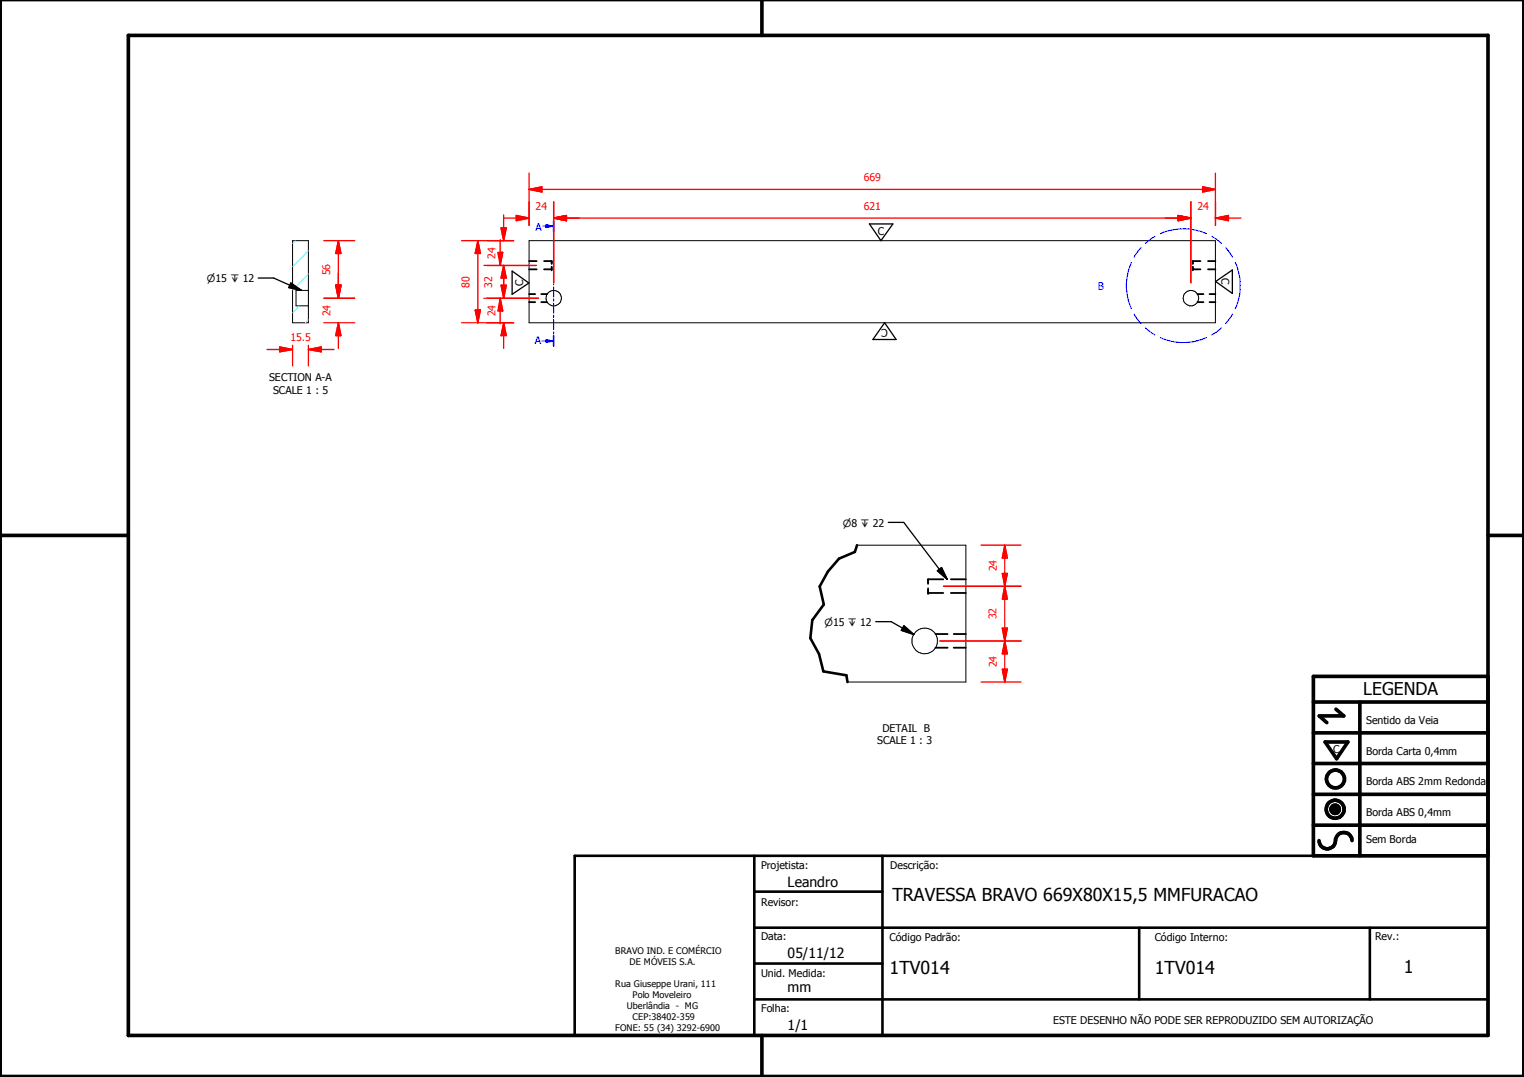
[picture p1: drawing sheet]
<svg xmlns="http://www.w3.org/2000/svg" width="297mm" height="210mm" viewBox="0 0 297 210" stroke-linecap="round" stroke-linejoin="round" font-family="sans-serif">
<g fill="none" stroke="#000" stroke-width=".35">
<path d="M103.1 57.3h1.2M103.1 58.9h1.2M103.1 50.9h1.5M103.1 52.5h1.5M105.5 57.3h1.1M105.5 58.9h1.1M106 50.9h1.5v.5M107.5 52v.5h-1.5M232.5 52v.5h1.5M233.4 57.3h1.2M233.4 58.9h1.2M234 50.9h-1.5v.5"/>
<path d="M235.5 50.9h1.4M235.5 52.5h1.4M235.8 57.3h1.1M235.8 58.9h1.1M180.9 114.7v.9h3M183.9 112.9h-3v.9M185.3 112.9h3M185.3 115.6h3M182.3 123.6h2.4M182.3 126.2h2.4M185.9 123.6h2.4M185.9 126.2h2.4"/>
</g>
<g fill="#000">
<circle cx="107.5" cy="52.5" r=".18"/>
<circle cx="232.5" cy="52.5" r=".18"/>
<circle cx="180.9" cy="115.6" r=".18"/>
</g>
<g fill="none" stroke="#000" stroke-width=".19">
<path d="M57 46.9h3.1v16h-3.1zM60.1 59.6h.1M60.1 56.6h-2.4v3h2.4M103.1 46.9h133.8v16h-133.8zM167 106.3h21.3v26.6h-23.1M259.4 157.6l1.6 .1zM259.4 157.7l1.6 .1zM259.4 157.8l1.6 .1zM259.4 157.9h1.6v.1zM259.4 157.9l1.6 .1h-1.5zM259.4 157.6h1.6zM259.5 158h1.5z"/>
<path d="M259.5 158l1.4 .1zM259.5 157.5l1.5 .1zM259.5 158.1h1.4zM259.5 157.4l1.5 .1zM259.5 158.1l1.4 .1zM259.5 157.3l1.4 .1zM259.6 158.2h1.3zM259.6 158.2h1.2zM259.6 157.2l1.3 .1zM259.6 158.2l1.2 .1zM259.6 157.2h1.3zM259.7 158.3h1.1z"/>
<path d="M259.7 158.3l1 .1zM259.7 157.1l1.1 .1zM259.7 157.1h1.1zM259.8 158.4h.9zM259.8 158.4h.8zM259.8 157.1h1zM259.8 157.1h.9zM259.8 158.4l.8 .1zM259.8 157l.9 .1zM259.8 157h.8zM259.9 158.5h.7zM259.9 158.5h.6z"/>
<path d="M259.9 157h.7zM260 158.5h.5zM260 158.5h.4zM260 157h.6zM260.1 158.5h.3zM260.1 158.5h.2zM260.1 156.9l.4 .1zM260.1 156.9h.3zM260.1 156.9h.2z"/>
<circle cx="107.9" cy="58.1" r="1.51"/>
<circle cx="232.1" cy="58.1" r="1.49"/>
<circle cx="180.2" cy="124.9" r="2.51"/>
</g>
<path d="M167 106.3l-.4 1.3-3.1 1.3-2.1 2.5-1.6 2.9 .8 3.5-2.3 3.1-.4 3.5 1.7 3.1 .9 3.4 4.5 .7 .2 1.3M112 166.8h178v35h-178zM147 173.8h25M147 166.8v35M172 166.8v35M147 194.8h143M147 180.8h143M147 187.8h25M222 180.8v14M267 180.8v14" fill="none" stroke="#000" stroke-width=".51"/>
<g fill="#000">
<path d="M259.4 157.6h1.6zM259.5 157.5l1.5 .1zM259.5 157.4l1.5 .1zM259.5 157.3l1.4 .1zM259.6 157.2l1.3 .1zM259.6 157.2h1.3zM259.7 157.1l1.1 .1zM259.7 157.1h1.1zM259.8 157.1h1zM259.8 157.1h.9zM259.8 157l.9 .1zM259.8 157h.8z"/>
<path d="M259.9 157h.7zM260 157h.6zM260.1 156.9l.4 .1zM260.1 156.9h.3zM260.1 156.9h.2zM260.1 158.5h.2zM260 158.5h.4zM260.1 158.5h.3zM259.9 158.5h.6zM260 158.5h.5zM259.8 158.4l.8 .1zM259.9 158.5h.7z"/>
<path d="M259.8 158.4h.8zM259.7 158.3l1 .1zM259.8 158.4h.9zM259.6 158.2l1.2 .1zM259.7 158.3h1.1zM259.6 158.2h1.2zM259.5 158.1l1.4 .1zM259.6 158.2h1.3zM259.5 158l1.4 .1zM259.5 158.1h1.4zM259.4 157.9l1.6 .1h-1.5zM259.5 158h1.5z"/>
<path d="M259.4 157.6l1.6 .1zM259.4 157.7l1.6 .1zM259.4 157.8l1.6 .1zM259.4 157.9h1.6v.1z"/>
</g>
<g fill="none" stroke="#000" stroke-width=".71">
<path d="M148.5 0v6.9M297 -.1v209.9h-297v-209.9M25 6.9h265v194.9h-265zM0 104.4h25M290 104.4h7M256 136.8h34M260.4 138.2l1.5 1.3h-4.8l1.5 1.3M265 136.8v30M290 131.8h-34v35h34M256 154.8h34M256 148.8h34M256 142.8h34"/>
<path d="M258.3 144.6h4.4l-2.2 3.3zM256 160.8h34M257.1 163.8a1.62 1.62 0 0 0 1.8 1.6 1.62 1.62 0 0 0 1.4-1.9 1.63 1.63 0 0 1 1.7-1.2 1.63 1.63 0 0 1 1.5 1.5M148.5 201.8v8"/>
<circle cx="260.2" cy="157.7" r="1.76"/>
<circle cx="260.2" cy="157.7" r=".82"/>
<circle cx="260.3" cy="151.8" r="1.76"/>
</g>
<g fill="none" stroke="#00f" stroke-width=".19">
<path d="M106.4 44.1h1.5M107.9 43.1v2M107.9 45.5v.4M107.9 46.3v2M107.9 48.6v.5M107.9 49.5v2M107.9 51.9v.4M107.9 52.7v2M107.9 55v.5M107.9 55.9v2M107.9 58.3v.4M107.9 59.1v1.9"/>
<path d="M107.9 61.4v.5M107.9 62.3v2M107.9 64.6v.5M107.9 65.4v2"/>
</g>
<path d="M107.9 43.1v2M107.9 65.4v2" fill="none" stroke="#00f" stroke-width=".3"/>
<path d="M106.4 43.8l1.5 .3-1.5 .2z" fill="#00f"/>
<path d="M105.8 44.1h.6M106.4 43.8l1.5 .3-1.5 .2zM106.4 66.5h1.5" fill="none" stroke="#00f" stroke-width=".19"/>
<path d="M106.4 66.2l1.5 .3-1.5 .2z" fill="#00f"/>
<g fill="none" stroke="#00f" stroke-width=".19">
<path d="M220.5 51.1a10.9 10.9 0 0 0 0 9.1M222.4 48.3l-1.3 1.8M225.1 46.1l-1.9 1.4M226.1 45.6a10.9 10.9 0 0 1 9.1 0M236.2 46.1l.8 .5 1.1 .9M238.9 48.3l1.3 1.8M240.7 51.1a10.6 10.6 0 0 1 0 9.1M105.6 66.5h.8M106.4 66.2l1.5 .3-1.5 .2zM221.1 61.2l1.3 1.9M223.2 63.9l1.9 1.4M226.1 65.8a10.7 10.7 0 0 0 9.1 0"/>
<path d="M238.1 63.9l-1.9 1.4M240.2 61.2l-1.3 1.9"/>
</g>
<path d="M57.6 46.9l-.6 .6M58.3 59.6l-1.3 1.4M60.1 53.4l-3.1 3.1M60.1 48.9l-3.1 3.1M60.1 62.3l-.6 .6" fill="none" stroke="#0ff" stroke-width=".19"/>
<path d="M100.6 42.5h2.5" fill="none" stroke="#f00" stroke-width=".25"/>
<path d="M100.6 42l2.5 .5-2.5 .5z" fill="#f00"/>
<path d="M100.6 42l2.5 .5-2.5 .5zM107.9 42.5h2.5" fill="none" stroke="#f00" stroke-width=".25"/>
<path d="M107.9 42.5l2.5-.5v1z" fill="#f00"/>
<path d="M103.1 39.3v4.6M107.9 39.3v15.8M98.1 42.5h2.5M107.9 42.5l2.5-.5v1zM107.9 42.5h5" fill="none" stroke="#f00" stroke-width=".25"/>
<path d="M107.9 42.5l2.5-.5v1z" fill="#f00"/>
<path d="M107.9 42.5l2.5-.5v1zM229.6 42.5h2.5" fill="none" stroke="#f00" stroke-width=".25"/>
<path d="M229.6 42l2.5 .5-2.5 .5z" fill="#f00"/>
<path d="M107.9 39.3v15.8M232.1 39.3v15.8M110.4 42.5h121.7M229.6 42l2.5 .5-2.5 .5z" fill="none" stroke="#f00" stroke-width=".25"/>
<path d="M229.6 42l2.5 .5-2.5 .5z" fill="#f00"/>
<path d="M229.6 42l2.5 .5-2.5 .5zM236.9 42.5h2.5" fill="none" stroke="#f00" stroke-width=".25"/>
<path d="M236.9 42.5l2.5-.5v1z" fill="#f00"/>
<path d="M103.1 36.9h2.5M232.1 39.3v15.8M236.9 39.3v4.6M227.1 42.5h2.5M236.9 42.5l2.5-.5v1zM239.4 42.5h2.5" fill="none" stroke="#f00" stroke-width=".25"/>
<path d="M103.1 36.9l2.5-.5v1z" fill="#f00"/>
<path d="M103.1 36.9l2.5-.5v1zM234.4 36.9h2.5" fill="none" stroke="#f00" stroke-width=".25"/>
<path d="M234.4 36.4l2.5 .5-2.5 .5z" fill="#f00"/>
<path d="M103.1 33.7v10.2M105.6 36.9h128.8M234.4 36.4l2.5 .5-2.5 .5zM236.9 33.7v10.2M98.2 44.4v2.5" fill="none" stroke="#f00" stroke-width=".25"/>
<path d="M97.7 44.4h1l-.5 2.5z" fill="#f00"/>
<path d="M97.7 44.4h1l-.5 2.5zM98.2 51.7v2.5" fill="none" stroke="#f00" stroke-width=".25"/>
<path d="M98.2 51.7l.5 2.5h-1z" fill="#f00"/>
<path d="M95 46.9h5.1M95 51.7h9.5M97.5 49.2v2.5M98.2 51.7l.5 2.5h-1zM98.2 41.9v2.5M98.2 54.2v2.5" fill="none" stroke="#f00" stroke-width=".25"/>
<path d="M97 49.2h1l-.5 2.5z" fill="#f00"/>
<path d="M97 49.2h1l-.5 2.5zM97.5 58.1v2.5M98 49.2l-.5 2.5" fill="none" stroke="#f00" stroke-width=".25"/>
<path d="M97.5 58.1l.5 2.5h-1z" fill="#f00"/>
<path d="M94.3 51.7h10.2M94.3 58.1h10.6M97.4 58.9l.1-.8 .5 2.5h-.6M97.4 51l.1 .7M97.4 49.2h.6M97.5 58.1l.5 2.5h-1zM97.5 46.7v2.5M98.2 55.6v2.5M97.5 60.6v2.5" fill="none" stroke="#f00" stroke-width=".25"/>
<path d="M97.7 55.6h1l-.5 2.5z" fill="#f00"/>
<path d="M97.7 55.6h1l-.5 2.5zM98.2 62.9v2.5" fill="none" stroke="#f00" stroke-width=".25"/>
<path d="M98.2 62.9l.5 2.5h-1z" fill="#f00"/>
<path d="M95 58.1h9.9M98.2 53.1v2.5M54.5 68.1h2.5M95 62.9h5.1M98.2 62.9l.5 2.5h-1zM98.2 65.4v2.5" fill="none" stroke="#f00" stroke-width=".25"/>
<path d="M54.5 67.6l2.5 .5-2.5 .5z" fill="#f00"/>
<path d="M54.5 67.6l2.5 .5-2.5 .5zM60.1 68.1h2.5" fill="none" stroke="#f00" stroke-width=".25"/>
<path d="M60.1 68.1l2.5-.5v1z" fill="#f00"/>
<path d="M66 46.9v2.5M52 68.1h2.5M57 67.3v4M60.1 68.1l2.5-.5v1zM60.1 67.3v4M62.6 68.1h2.5" fill="none" stroke="#f00" stroke-width=".25"/>
<path d="M66 46.9l.5 2.5h-1.1z" fill="#f00"/>
<path d="M66 46.9l.5 2.5h-1.1zM66 55.6v2.5" fill="none" stroke="#f00" stroke-width=".25"/>
<path d="M65.4 55.6h1.1l-.5 2.5z" fill="#f00"/>
<path d="M63.1 58.1h6M63.1 46.9h6M65.4 55.6h1.1l-.5 2.5zM66 49.4v8.7" fill="none" stroke="#f00" stroke-width=".25"/>
<path d="M65.4 55.6h1.1l-.5 2.5z" fill="#f00"/>
<path d="M65.4 55.6h1.1l-.5 2.5zM66 62.9v2.5" fill="none" stroke="#f00" stroke-width=".25"/>
<path d="M66 62.9l.5 2.5h-1.1z" fill="#f00"/>
<path d="M63.1 58.1h6M66 53.1v2.5M63.1 62.9h6M66 62.9l.5 2.5h-1.1zM66 65.4v2.5M195.8 106.3v2.5" fill="none" stroke="#f00" stroke-width=".25"/>
<path d="M50.3 54.2h3l5.5 2.4M56.7 55.2l2.1 1.4-2.5-.6z" fill="none" stroke="#000" stroke-width=".25"/>
<path d="M56.7 55.2l2.1 1.4-2.5-.6z" fill="#000"/>
<path d="M195.8 106.3l.5 2.5h-.9z" fill="#f00"/>
<path d="M195.8 106.3l.5 2.5h-.9zM195.8 111.8v2.5" fill="none" stroke="#f00" stroke-width=".25"/>
<path d="M195.4 111.8h.9l-.5 2.5z" fill="#f00"/>
<path d="M183.9 114.3h15.1M191.2 106.3h7.8M195.4 111.8h.9l-.5 2.5zM195.8 108.8v3M195.8 114.3v2.5" fill="none" stroke="#f00" stroke-width=".25"/>
<path d="M195.8 114.3l.5 2.5h-.9z" fill="#f00"/>
<path d="M195.8 114.3l.5 2.5h-.9zM195.8 122.4v2.5" fill="none" stroke="#f00" stroke-width=".25"/>
<path d="M195.4 122.4h.9l-.5 2.5z" fill="#f00"/>
<path d="M183.9 114.3h15.1M195.8 116.8v5.6M183.2 124.9h15.8M195.4 122.4h.9l-.5 2.5zM195.8 124.9v2.5" fill="none" stroke="#f00" stroke-width=".25"/>
<path d="M195.8 124.9l.5 2.5h-.9z" fill="#f00"/>
<path d="M195.8 124.9l.5 2.5h-.9zM195.8 130.4v2.5" fill="none" stroke="#f00" stroke-width=".25"/>
<path d="M195.4 130.4h.9l-.5 2.5z" fill="#f00"/>
<path d="M93.1 60.4v2.5M183.2 124.9h15.8M191.2 132.9h7.8M195.4 130.4h.9l-.5 2.5zM195.8 127.4v3" fill="none" stroke="#f00" stroke-width=".25"/>
<path d="M173.1 101.8h3l8.5 11.1M182.7 111.3l.8-.7 1.1 2.3zM170.7 121.2h3l4.4 2.5M176.2 122l1.9 1.7-2.4-.8z" fill="none" stroke="#000" stroke-width=".25"/>
<path d="M182.7 111.3l.8-.7 1.1 2.3zM176.2 122l1.9 1.7-2.4-.8z" fill="#000"/>
<path d="M92.6 60.4h1l-.5 2.5z" fill="#f00"/>
<path d="M93.1 46.9v2.5M92.6 60.4h1l-.5 2.5z" fill="none" stroke="#f00" stroke-width=".25"/>
<path d="M93.1 46.9l.5 2.5h-1z" fill="#f00"/>
<path d="M90 46.9h10.1M93.1 46.9l.5 2.5h-1zM93.1 49.4v11M90 62.9h10.1" fill="none" stroke="#f00" stroke-width=".25"/>
<path d="M99.8 52.8l3.3 2.4-3.3 2.2zM169.5 43.6h4.5l-2.3 3.3zM236.9 54.9l3.3-2.3v4.6zM172.4 62.9l2.3 3.3h-4.6z" fill="none" stroke="#000" stroke-width=".25"/>
<g font-size="3.5">
<text x="173.9" y="175.7">TRAVESSA BRAVO 669X80X15,5 MMFURACAO</text>
<text x="173.4" y="189.7">1TV014</text>
<text x="225.1" y="189.7">1TV014</text>
<text x="273.6" y="189.7">1</text>
</g>
<text font-size="3.4" x="265.7" y="135.4">LEGENDA</text>
<g font-size="2.7">
<text x="153.5" y="172.8">Leandro</text>
<text x="153.5" y="186.6">05/11/12</text>
<text x="153.5" y="193.4">mm</text>
<text x="153.5" y="200.8">1/1</text>
</g>
<g font-size="2.1" fill="#f00">
<text x="168.4" y="35.3">669</text>
<text x="104.4" y="40.9">24</text>
<text x="168.4" y="40.9">621</text>
<text x="233.4" y="40.9">24</text>
<text x="64.3" y="53.7" transform="rotate(-90 64.3 53.7)">56</text>
<text x="96.6" y="50.5" transform="rotate(-90 96.6 50.5)">24</text>
<text x="91.5" y="56.1" transform="rotate(-90 91.5 56.1)">80</text>
<text x="95.9" y="56.1" transform="rotate(-90 95.9 56.1)">32</text>
<text x="64.4" y="61.7" transform="rotate(-90 64.4 61.7)">24</text>
<text x="96.6" y="61.7" transform="rotate(-90 96.6 61.7)">24</text>
<text x="56.6" y="66.5">15.5</text>
<text x="194.3" y="111.4" transform="rotate(-90 194.3 111.4)">24</text>
<text x="194.2" y="120.7" transform="rotate(-90 194.2 120.7)">32</text>
<text x="194.3" y="130" transform="rotate(-90 194.3 130)">24</text>
</g>
<g font-size="2.1" fill="#00f">
<text x="104.4" y="45">A</text>
<text x="213.9" y="56.5">B</text>
<text x="104.2" y="67.1">A</text>
</g>
<g font-size="2.1">
<text x="171.1" y="45.8">C</text>
<text x="102" y="55.8" transform="rotate(-90 102 55.8)">C</text>
<text x="238.1" y="54.2" transform="rotate(90 238.1 54.2)">C</text>
<text x="173.1" y="64.1" transform="rotate(180 173.1 64.1)">C</text>
<text x="52.4" y="74.2">SECTION A-A</text>
<text x="53.2" y="76.7">SCALE 1 : 5</text>
<text x="172" y="142.6">DETAIL B</text>
<text x="266.3" y="141.1">Sentido da Veia</text>
<text x="171" y="145">SCALE 1 : 3</text>
<text x="259.8" y="146.7">C</text>
<text x="266.3" y="147.2">Borda Carta 0,4mm</text>
<text x="266.3" y="153.1">Borda ABS 2mm Redonda</text>
<text x="266.3" y="159">Borda ABS 0,4mm</text>
<text x="266.3" y="164.4">Sem Borda</text>
<text x="148.4" y="169.3">Projetista:</text>
<text x="173.5" y="169.5">Descrição:</text>
<text x="148.4" y="176.6">Revisor:</text>
<text x="148.4" y="183.2">Data:</text>
<text x="173.4" y="183.3">Código Padrão:</text>
<text x="225.1" y="183.3">Código Interno:</text>
<text x="268" y="183.2">Rev.:</text>
<text x="148.4" y="190.5">Unid. Medida:</text>
<text x="148.4" y="197.2">Folha:</text>
<text x="205.3" y="199.5">ESTE DESENHO NÃO PODE SER REPRODUZIDO SEM AUTORIZAÇÃO</text>
</g>
<g font-size="1.9">
<text x="40.3" y="55">⌀15 ↧ 12</text>
<text x="164.3" y="102.6">⌀8 ↧ 22</text>
<text x="160.7" y="121.9">⌀15 ↧ 12</text>
</g>
<g font-size="1.8">
<text x="119.9" y="186">BRAVO IND. E COMÉRCIO</text>
<text x="122.7" y="188.1">DE MÓVEIS S.A.</text>
<text x="119.9" y="192.4">Rua Giuseppe Urani, 111</text>
<text x="122.2" y="196.7">Uberlândia - MG</text>
<text x="123.3" y="194.6">Polo Moveleiro</text>
<text x="119.9" y="201">FONE: 55 (34) 3292-6900</text>
<text x="123.3" y="198.8">CEP:38402-359</text>
</g>
</svg>
